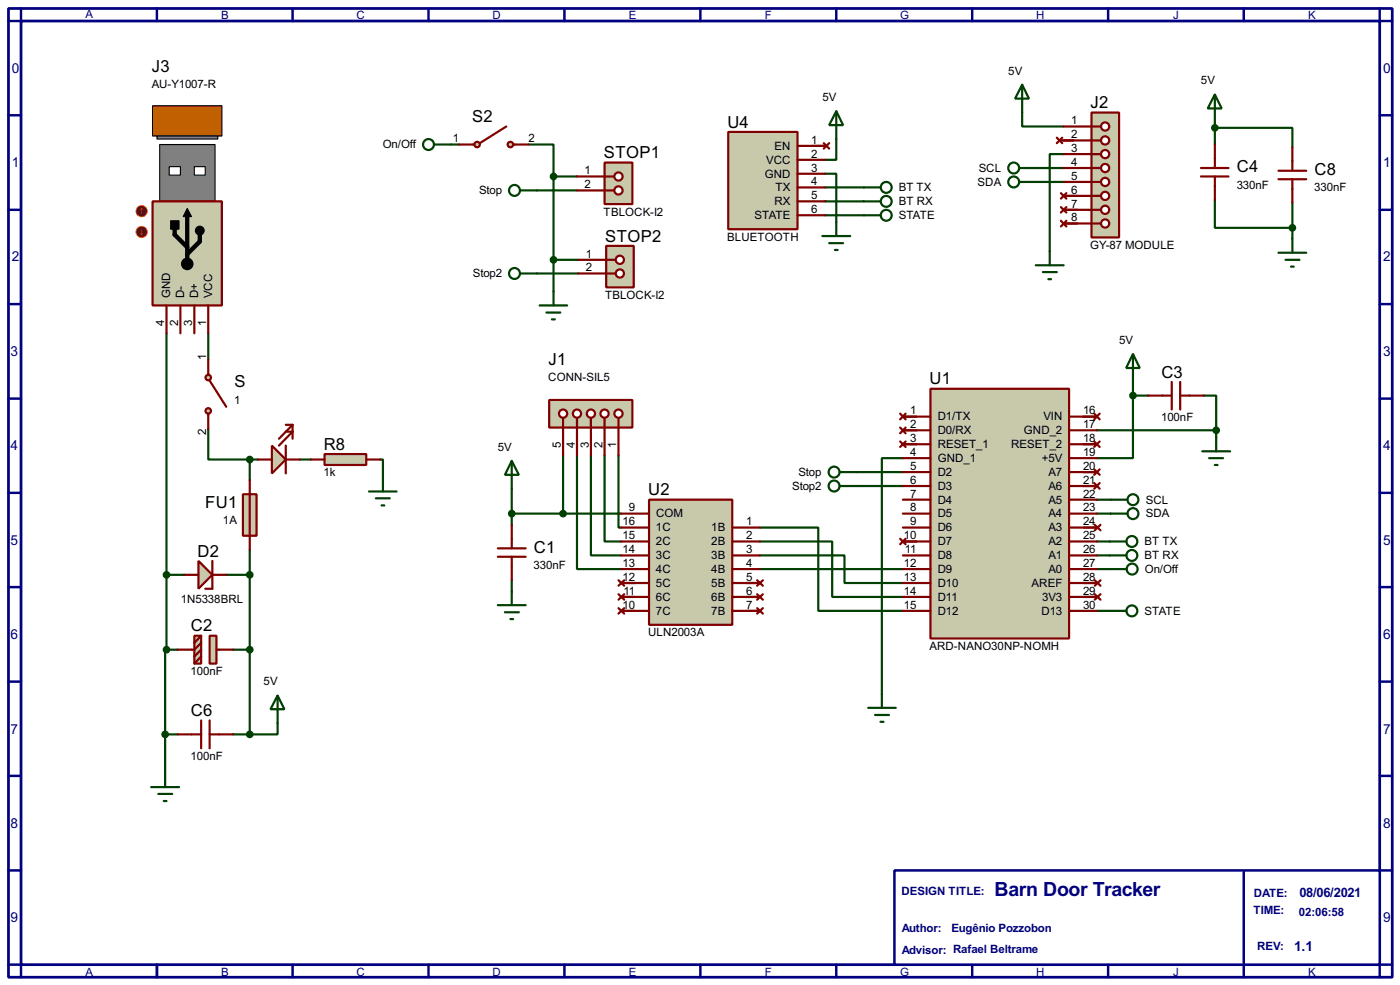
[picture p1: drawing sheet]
<svg xmlns="http://www.w3.org/2000/svg" width="256mm" height="180mm" viewBox="0 0 256 180" stroke-linecap="round" stroke-linejoin="round" font-family="sans-serif">
<path d="M1.6 1.6h253.5v177.3h-253.5zM3.9 3.9h248.9v172.7h-248.9z" fill="none" stroke="#000080" stroke-width=".5"/>
<path d="M3.9 1.6v2.3h-2.3M28.8 1.6v2.3" fill="none" stroke="#000080" stroke-width=".45"/>
<path d="M163.9 159.3h88.9v17.3h-88.9z" fill="#fff" stroke="#000080" stroke-width=".45"/>
<g fill="none" stroke="#000080" stroke-width=".45">
<path d="M53.6 1.6v2.3M78.5 1.6v2.3M103.4 1.6v2.3M128.3 1.6v2.3M153.2 1.6v2.3M178.1 1.6v2.3M203 1.6v2.3M227.9 1.6v2.3M252.8 1.6v2.3h2.3M1.6 21.1h2.3M1.6 38.4h2.3M252.8 21.1h2.3"/>
<path d="M252.8 38.4h2.3M1.6 55.7h2.3M252.8 55.7h2.3M1.6 73h2.3M252.8 73h2.3M1.6 90.2h2.3M252.8 90.2h2.3M1.6 107.5h2.3M252.8 107.5h2.3M1.6 124.8h2.3M252.8 124.8h2.3M1.6 142h2.3"/>
<path d="M1.6 159.3h2.3M227.9 159.6v19.3M252.8 142h2.3M252.8 159.3h2.3M1.6 176.6h2.3v2.3M28.8 176.6v2.3M53.6 176.6v2.3M78.5 176.6v2.3M103.4 176.6v2.3M128.3 176.6v2.3M153.2 176.6v2.3M178.1 176.6v2.3"/>
<path d="M203 176.6v2.3M255.1 176.6h-2.3v2.3"/>
</g>
<g fill="none" stroke="#004000" stroke-width=".4">
<path d="M82.6 26.5h1.5M96.8 26.5h4.6v5.8M98.4 34.9h7.3M101.4 32.3h4.3M101.4 32.3v21.1M151.2 31.8h2v8.9M151.2 34.3h7.1M151.2 36.9h7.1M151.2 39.4h7.1M153.2 25.5v3.8h-2M187.3 20.6v2.6h7.6M189.8 30.8h5.1"/>
<path d="M189.8 33.3h5.1M194.9 28.2h-2.6v17.8M194.9 25.7h1.8M222.6 36.6v5.1h14.2M222.6 23.4h14.2v3.6M222.6 22.4v4.1M236.8 37.1v6.6M98.4 50.1h7.6M101.4 47.6h4.6M30.5 61v57.9M38.2 78.5v5.6h7.6M38.2 61v4.8"/>
<path d="M201 78.8h21.8M207.6 72.4v11.5h-6.6M207.6 69.9v2.5M207.6 72.4h2.8M220.5 72.4h2.3v6.4M222.8 78.8v1.3M45.8 84.1h1.5M45.8 84.1v3.8M54.9 84.1h2.1M69.7 84.1h.5v3.3M93.8 94h20M93.8 89.5v6.6"/>
<path d="M103.2 83.4v10.6M105.7 83.4v20.8h8.1M108.3 83.4v18.3h5.5M110.8 83.4v15.7h3M113.3 83.4v13.2h.5M139.2 96.6h10.7v15.2h15.5M139.2 99.1h13.3v10.2h12.9M156.9 89h8.5M156.9 86.4h8.5M165.4 83.9h-3.8v43.2M201 91.5h2.5M201 94h2.5"/>
<path d="M201 99.1h2.3M30.5 118.9h-.2v15.5M30.5 105.2h3.3M30.5 118.9h2.1M41.5 105.2h4.3M42.7 118.9h3.1M45.8 100.6v33.8M93.8 106.2v2.1M139.2 101.7h15.5v5h10.7M139.2 104.2h26.2M201 104.2h2.4M201 101.7h2.3"/>
<path d="M201 111.8h2.3M30.3 134.4h2.3M30.3 134.4v7.1M42.7 134.4h3.1M50.9 132.4v2h-5.1"/>
</g>
<path d="M170.5 71.2h25.4v45.7h-25.4z" fill-rule="evenodd" fill="#c8c8aa" stroke="#800000" stroke-width=".4"/>
<g fill="none" stroke="#800000" stroke-width=".4">
<path d="M165.4 76.3h5.1M165.4 78.8h5.1M195.9 76.3h5.1M195.9 78.8h5.1M165.4 81.3h5.1M165.4 83.9h5.1M165.4 86.4h5.1M165.4 89h5.1M165.4 91.5h5.1M165.4 94h5.1M165.4 96.6h5.1M165.4 99.1h5.1"/>
<path d="M195.9 81.3h5.1M195.9 83.9h5.1M195.9 86.4h5.1M195.9 89h5.1M195.9 91.5h5.1M195.9 94h5.1M195.9 96.6h5.1M195.9 99.1h5.1M165.4 101.7h5.1M165.4 104.2h5.1M165.4 106.7h5.1M165.4 109.3h5.1"/>
<path d="M165.4 111.8h5.1M195.9 101.7h5.1M195.9 104.2h5.1M195.9 106.7h5.1M195.9 109.3h5.1M195.9 111.8h5.1"/>
</g>
<path d="M118.9 91.5h15.3v22.9h-15.3z" fill="#c8c8aa" stroke="#800000" stroke-width=".4"/>
<g fill="none" stroke="#800000" stroke-width=".4">
<path d="M113.8 96.6h5.1M113.8 99.1h5.1M113.8 94h5.1M134.2 96.6h5M134.2 99.1h5M113.8 101.7h5.1M113.8 104.2h5.1M113.8 106.7h5.1M113.8 109.3h5.1M113.8 111.8h5.1M134.2 101.7h5M134.2 104.2h5"/>
<path d="M134.2 106.7h5M134.2 109.3h5M134.2 111.8h5"/>
</g>
<path d="M153.2 20.4l1.3 2.5h-2.6zM153.2 20.4v5.1M150.7 43.2h5.1M151.9 44.5h2.6M153 45.8h.5M153.2 40.7v2.5" fill="none" stroke="#004000" stroke-width=".4"/>
<path d="M133.4 24.2h12.7v17.8h-12.7z" fill="#c8c8aa" stroke="#800000" stroke-width=".4"/>
<path d="M146.1 26.7h5.1M146.1 29.3h5.1M146.1 31.8h5.1M146.1 34.3h5.1M146.1 36.9h5.1M146.1 39.4h5.1" fill="none" stroke="#800000" stroke-width=".4"/>
<path d="M93.8 84.4l1.3 2.5h-2.6zM93.8 84.4v5.1M91.2 110.8h5.1M92.5 112.1h2.6M93.5 113.3h.5M93.8 108.3v2.5" fill="none" stroke="#004000" stroke-width=".4"/>
<path d="M100.6 73.2h15.3v5.1h-15.3z" fill="#c8c8aa" stroke="#800000" stroke-width=".4"/>
<path d="M113.3 76.5v1.8" fill="none" stroke="#800000" stroke-width=".4"/>
<circle cx="113.3" cy="75.7" r=".75" fill="#feffff" stroke="#800000" stroke-width=".4"/>
<path d="M110.8 76.5v1.8" fill="none" stroke="#800000" stroke-width=".4"/>
<circle cx="110.7" cy="75.7" r=".75" fill="#feffff" stroke="#800000" stroke-width=".4"/>
<path d="M108.3 76.5v1.8" fill="none" stroke="#800000" stroke-width=".4"/>
<circle cx="108.2" cy="75.7" r=".75" fill="#feffff" stroke="#800000" stroke-width=".4"/>
<path d="M105.7 76.5v1.8" fill="none" stroke="#800000" stroke-width=".4"/>
<circle cx="105.7" cy="75.7" r=".75" fill="#feffff" stroke="#800000" stroke-width=".4"/>
<path d="M103.2 76.5v1.8" fill="none" stroke="#800000" stroke-width=".4"/>
<circle cx="103.1" cy="75.7" r=".75" fill="#feffff" stroke="#800000" stroke-width=".4"/>
<path d="M103.2 78.3v5.1M105.7 78.3v5.1M108.3 78.3v5.1M110.8 78.3v5.1M113.3 78.3v5.1" fill="none" stroke="#800000" stroke-width=".4"/>
<path d="M200 20.6h5v22.9h-5z" fill="#c8c8aa" stroke="#800000" stroke-width=".4"/>
<path d="M200 23.2h1.7" fill="none" stroke="#800000" stroke-width=".4"/>
<circle cx="202.4" cy="25.7" r=".75" fill="#feffff" stroke="#800000" stroke-width=".4"/>
<path d="M200 25.7h1.7" fill="none" stroke="#800000" stroke-width=".4"/>
<circle cx="202.4" cy="28.2" r=".75" fill="#feffff" stroke="#800000" stroke-width=".4"/>
<path d="M200 28.2h1.7" fill="none" stroke="#800000" stroke-width=".4"/>
<circle cx="202.4" cy="30.8" r=".75" fill="#feffff" stroke="#800000" stroke-width=".4"/>
<path d="M200 30.8h1.7" fill="none" stroke="#800000" stroke-width=".4"/>
<circle cx="202.4" cy="33.3" r=".75" fill="#feffff" stroke="#800000" stroke-width=".4"/>
<path d="M200 33.3h1.7" fill="none" stroke="#800000" stroke-width=".4"/>
<circle cx="202.4" cy="35.9" r=".75" fill="#feffff" stroke="#800000" stroke-width=".4"/>
<path d="M200 35.9h1.7" fill="none" stroke="#800000" stroke-width=".4"/>
<circle cx="202.4" cy="38.4" r=".75" fill="#feffff" stroke="#800000" stroke-width=".4"/>
<path d="M200 38.4h1.7" fill="none" stroke="#800000" stroke-width=".4"/>
<circle cx="202.4" cy="40.9" r=".75" fill="#feffff" stroke="#800000" stroke-width=".4"/>
<path d="M200 40.9h1.7" fill="none" stroke="#800000" stroke-width=".4"/>
<circle cx="202.4" cy="23.2" r=".75" fill="#feffff" stroke="#800000" stroke-width=".4"/>
<path d="M194.9 23.2h5.1M194.9 25.7h5.1M194.9 28.2h5.1M194.9 30.8h5.1M194.9 33.3h5.1M194.9 35.9h5.1M194.9 38.4h5.1M194.9 40.9h5.1" fill="none" stroke="#800000" stroke-width=".4"/>
<g fill="none" stroke="#004000" stroke-width=".4">
<path d="M187.3 15.5l1.2 2.6h-2.5zM187.3 15.5v5.1M186.7 30.8h3.1M186.7 33.3h3.1M189.8 48.6h5.1M191.1 49.8h2.5M192.1 51.1h.5M192.3 46v2.6M203.5 91.5h3.1M203.5 94h3.1"/>
<circle cx="185.7" cy="30.8" r="1"/>
<circle cx="185.7" cy="33.3" r="1"/>
<circle cx="207.5" cy="91.5" r="1"/>
<circle cx="207.5" cy="94" r="1"/>
</g>
<path d="M29.3 26.5h10.1v10.4h-10.1z" fill="#808080" stroke="#000" stroke-width=".2"/>
<path d="M28 19.4h12.7v5.5h-12.7z" fill="#c06000" stroke="#000" stroke-width=".2"/>
<g fill="#fff" stroke="#000" stroke-width=".2">
<path d="M31 30.5h2.1v1.6h-2.1z"/>
<path d="M35.6 30.5h2v1.6h-2z"/>
</g>
<path d="M28 36.9h12.7v19h-12.7z" fill="#c8c8aa" stroke="#800000" stroke-width=".4"/>
<g fill="#000" stroke="#000" stroke-width=".2">
<circle cx="34.3" cy="48.3" r="1.05"/>
<circle cx="36.6" cy="42.2" r=".8"/>
</g>
<path d="M34.3 38.9v8.4M32 41.2v1.8l2.3 2.3M36.6 42.5v1.7l-2.3 2.3" fill="none" stroke="#000" stroke-width=".8"/>
<path d="M28.8 24.9h11.1v.6h-11.1z" fill="#808080" stroke="#000" stroke-width=".2"/>
<path d="M31.3 40.4h1.5v1.6h-1.5z" fill="#000" stroke="#000" stroke-width=".18"/>
<path d="M34.3 38.2l.8 1.5h-1.5z" fill="#000" stroke="#000" stroke-width=".18"/>
<path d="M30.5 55.9v5.1M33.1 55.9v5.1M35.6 55.9v5.1M38.2 55.9v5.1" fill="none" stroke="#800000" stroke-width=".4"/>
<circle cx="25.9" cy="42.5" r="1" fill="#400000" stroke="#f00" stroke-width=".2"/>
<path d="M25.7 42.7l.3 .3M26 42v1M26.2 42.7l-.2 .3" fill="none" stroke="#f00" stroke-width=".2"/>
<circle cx="25.9" cy="38.7" r="1" fill="#400000" stroke="#f00" stroke-width=".2"/>
<path d="M26 38.2l.2 .2M26 38.2l-.3 .2M26 38.2v1" fill="none" stroke="#f00" stroke-width=".2"/>
<path d="M50.9 127.3l1.2 2.5h-2.5zM50.9 127.3v5.1M27.7 144.1h5.1M29 145.3h2.6M30 146.6h.5M30.3 141.5v2.6" fill="none" stroke="#004000" stroke-width=".4"/>
<g fill="#c8c8aa" stroke="#800000" stroke-width=".4">
<path d="M38.4 116.4h1.3v5.1h-1.3z"/>
<path d="M35.6 116.4h1.3v5.1h-1.3z"/>
</g>
<g fill="none" stroke="#800000" stroke-width=".4">
<path d="M36.9 117.7l-1.3 1.2h-3M36.9 118.9l-1.3 1.3M36.9 116.4l-1.3 1.3M39.7 118.9h3M113.3 106.2l1.1 1M113.3 108.8l1.1 1M113.3 111.3l1.1 1M113.8 106.7h2.6M113.8 109.3h2.6M113.8 111.8h2.6M114.4 106.2l-1.1 1M114.4 108.8l-1.1 1"/>
<path d="M114.4 111.3l-1.1 1M136.7 106.7h2.5M136.7 109.3h2.5M136.7 111.8h2.5M138.7 106.2l1.1 1M138.7 108.8l1.1 1M138.7 111.3l1.1 1M139.8 106.2l-1.1 1M139.8 108.8l-1.1 1M139.8 111.3l-1.1 1M36.9 120.2l-1.3 1.3"/>
</g>
<g fill="none" stroke="#004000" stroke-width=".4">
<path d="M158.3 34.3h3M158.3 36.9h3M158.3 39.4h3M207.6 64.8l1.2 2.6h-2.5zM207.6 64.8v5.1M203.3 99.1h3.1M220.3 82.6h5.1M221.5 83.9h2.6M222.6 85.1h.5M222.8 80.1v2.5M203.3 101.7h3.1M203.3 111.8h3.1"/>
<path d="M203.4 104.2h3M159.1 129.6h5M160.3 130.9h2.6M161.3 132.1h.6M161.6 127.1v2.5"/>
<circle cx="162.3" cy="39.4" r="1"/>
<circle cx="162.3" cy="34.3" r="1"/>
<circle cx="162.3" cy="36.9" r="1"/>
<circle cx="207.3" cy="99.1" r="1"/>
<circle cx="207.3" cy="101.7" r="1"/>
<circle cx="207.3" cy="111.8" r="1"/>
<circle cx="207.4" cy="104.2" r="1"/>
</g>
<g fill="#004000" stroke="#004000" stroke-width=".4">
<circle cx="222.8" cy="78.8" r=".5"/>
<circle cx="207.5" cy="72.4" r=".5"/>
</g>
<path d="M49.8 81.6l2.6 2.5-2.6 2.6z" fill="#c8c8aa" stroke="#800000" stroke-width=".4"/>
<path d="M52.4 79h1.2l-2.5 2.6M52.4 77.8h1.2M53.6 77.8l-2.5 2.5M53.6 77.8v2.5M47.3 84.1h2.5M52.4 81.6v5.1M52.4 84.1h2.5" fill="none" stroke="#800000" stroke-width=".4"/>
<path d="M59.5 83.1h7.6v2h-7.6z" fill="#c8c8aa" stroke="#800000" stroke-width=".4"/>
<path d="M57 84.1h2.5M67.1 84.1h2.6" fill="none" stroke="#800000" stroke-width=".4"/>
<path d="M222.6 17.3l1.2 2.6h-2.5zM222.6 17.3v5.1M234.2 46.3h5.1M235.5 47.6h2.6M236.5 48.8h.5M236.8 43.7v2.6" fill="none" stroke="#004000" stroke-width=".4"/>
<path d="M36.4 102.7l2.5 2.5-2.5 2.6z" fill="#c8c8aa" stroke="#800000" stroke-width=".4"/>
<path d="M33.8 105.2h2.6M38.9 102.7v5.1h-1.3M38.9 105.2h2.6" fill="none" stroke="#800000" stroke-width=".4"/>
<g fill="#004000" stroke="#004000" stroke-width=".4">
<circle cx="45.7" cy="105.2" r=".5"/>
<circle cx="30.5" cy="105.2" r=".5"/>
</g>
<path d="M44.5 90.5h2.5v7.6h-2.5z" fill-rule="evenodd" fill="#c8c8aa" stroke="#800000" stroke-width=".4"/>
<g fill="none" stroke="#800000" stroke-width=".4">
<path d="M148.9 26.7h2.5M150.9 26.2l1 1M151.9 26.2l-1 1M194.4 37.9l1 1M194.4 35.4l1 1M194.9 38.4h2.5M194.9 35.9h2.5M195.4 37.9l-1 1M195.4 35.4l-1 1M220 30.8h5.1M220 32.3h5.1M222.6 26.5v4.3"/>
<path d="M222.6 32.3v4.3M234.2 31.3h5.1M234.2 32.8h5.1M236.8 27v4.3M236.8 32.8v4.3M194.4 40.4l1 1.1M194.9 40.9h2.5M195.4 40.4l-1 1.1M164.9 78.3l1 1M164.9 75.7l1 1.1M165.4 78.8h2.5M165.4 76.3h2.5"/>
<path d="M165.9 78.3l-1 1M165.9 75.7l-1 1.1M198.4 76.3h2.6M200.5 75.7l1 1.1M201.5 75.7l-1 1.1M210.4 72.4h4.3M214.7 69.9v5.1M216.2 69.9v5.1M216.2 72.4h4.3M45.8 87.9v12.7M93.8 96.1v4.3M164.9 98.6l1 1"/>
<path d="M164.9 80.8l1 1M165.4 99.1h2.5M165.4 81.3h2.5M165.9 98.6l-1 1M165.9 80.8l-1 1M198.4 89h2.6M198.4 81.3h2.6M198.4 86.4h2.6M198.6 96.6h2.5M200.5 88.4l1 1.1M200.5 85.9l1 1M200.5 80.8l1 1"/>
<path d="M200.6 96.1l1 1M201.5 88.4l-1 1.1M201.5 85.9l-1 1M201.5 80.8l-1 1M201.6 96.1l-1 1M91.2 100.4h5.1M91.2 101.9h5.1M93.8 101.9v4.3M198.6 106.7h2.5M198.6 109.3h2.5M200.6 106.2l1 1M200.6 108.8l1 1"/>
<path d="M201.6 106.2l-1 1M201.6 108.8l-1 1M32.6 134.4h4.3M36.9 131.9v5.1M38.4 131.9v5.1M38.4 134.4h4.3"/>
</g>
<g fill="#004000" stroke="#004000" stroke-width=".4">
<circle cx="236.7" cy="41.7" r=".5"/>
<circle cx="45.7" cy="118.9" r=".5"/>
<circle cx="30.5" cy="118.9" r=".5"/>
<circle cx="222.5" cy="23.4" r=".5"/>
<circle cx="103.1" cy="94" r=".5"/>
<circle cx="93.7" cy="94" r=".5"/>
<circle cx="45.7" cy="134.4" r=".5"/>
<circle cx="30.2" cy="134.4" r=".5"/>
</g>
<path d="M111.1 45h5v7.6h-5z" fill="#c8c8aa" stroke="#800000" stroke-width=".4"/>
<path d="M111.1 47.6h1.7" fill="none" stroke="#800000" stroke-width=".4"/>
<circle cx="113.5" cy="47.6" r=".75" fill="#feffff" stroke="#800000" stroke-width=".4"/>
<path d="M111.1 50.1h1.7" fill="none" stroke="#800000" stroke-width=".4"/>
<circle cx="113.5" cy="50.1" r=".75" fill="#feffff" stroke="#800000" stroke-width=".4"/>
<path d="M106 47.6h5.1M106 50.1h5.1" fill="none" stroke="#800000" stroke-width=".4"/>
<path d="M110.8 29.8h5.1v7.6h-5.1z" fill="#c8c8aa" stroke="#800000" stroke-width=".4"/>
<path d="M110.8 32.3h1.8" fill="none" stroke="#800000" stroke-width=".4"/>
<circle cx="113.3" cy="32.3" r=".75" fill="#feffff" stroke="#800000" stroke-width=".4"/>
<path d="M110.8 34.9h1.8" fill="none" stroke="#800000" stroke-width=".4"/>
<circle cx="113.3" cy="34.9" r=".75" fill="#feffff" stroke="#800000" stroke-width=".4"/>
<path d="M105.7 32.3h5.1M105.7 34.9h5.1M38.4 69.7l3.1 4.8" fill="none" stroke="#800000" stroke-width=".4"/>
<g fill="none" stroke="#004000" stroke-width=".4">
<path d="M79.6 26.5h3M95.3 34.9h3.1M95.3 50.1h3.1M98.9 55.9h5M100.1 57.2h2.6M101.1 58.5h.6M101.4 53.4v2.5M67.6 90h5.1M68.9 91.2h2.5M69.9 92.5h.5M70.2 87.4v2.6M153.8 89h3.1"/>
<circle cx="78.5" cy="26.5" r="1"/>
<circle cx="94.2" cy="34.9" r="1"/>
<circle cx="94.2" cy="50.1" r="1"/>
<circle cx="152.8" cy="89" r="1"/>
</g>
<g fill="#004000" stroke="#004000" stroke-width=".4">
<circle cx="101.4" cy="32.3" r=".5"/>
<circle cx="101.4" cy="47.6" r=".5"/>
<circle cx="45.7" cy="84.1" r=".5"/>
</g>
<g fill="#c8c8aa" stroke="#800000" stroke-width=".4">
<circle cx="38.1" cy="75.2" r=".5"/>
<circle cx="38.1" cy="69.1" r=".5"/>
</g>
<path d="M92.8 23.2l-4.9 3M38.2 65.8v2.8M38.2 75.7v2.8" fill="none" stroke="#800000" stroke-width=".4"/>
<g fill="none" stroke="#004000" stroke-width=".4">
<path d="M153.8 86.4h3.1"/>
<circle cx="152.8" cy="86.4" r="1"/>
</g>
<g fill="#c8c8aa" stroke="#800000" stroke-width=".4">
<circle cx="93.5" cy="26.5" r=".5"/>
<circle cx="87.4" cy="26.5" r=".5"/>
</g>
<path d="M84.1 26.5h2.8M94 26.5h2.8M193.6 25.2l1 1M194.1 25.7h2.6M194.6 25.2l-1 1" fill="none" stroke="#800000" stroke-width=".4"/>
<text font-size="4" fill="#000080" x="182.2" y="164.1">Barn Door Tracker</text>
<g font-size="3.4">
<text x="27.8" y="13.1">J3</text>
<text x="86.5" y="22.4">S2</text>
<text x="133.3" y="23.3">U4</text>
<text x="199.8" y="19.8">J2</text>
<text x="110.6" y="28.9">STOP1</text>
<text x="226.6" y="31.6">C4</text>
<text x="240.8" y="32.1">C8</text>
<text x="110.9" y="44.2">STOP2</text>
<text x="43" y="70.9">S</text>
<text x="100.5" y="66.9">J1</text>
<text x="170.3" y="70.4">U1</text>
<text x="212.8" y="69.1">C3</text>
<text x="59.3" y="82.3">R8</text>
<text x="37.6" y="93">FU1</text>
<text x="118.8" y="90.7">U2</text>
<text x="36.2" y="101.9">D2</text>
<text x="97.8" y="101.2">C1</text>
<text x="35" y="115.6">C2</text>
<text x="35" y="131.1">C6</text>
</g>
<g font-size="2.8" fill="#000080">
<text x="2.2" y="13.4">0</text>
<text x="253.4" y="13.4">0</text>
<text x="2.2" y="30.6">1</text>
<text x="253.4" y="30.6">1</text>
<text x="2.2" y="47.9">2</text>
<text x="253.4" y="47.9">2</text>
<text x="1.9" y="65.2">3</text>
<text x="253.4" y="65.2">3</text>
<text x="1.9" y="82.4">4</text>
<text x="253.4" y="82.4">4</text>
<text x="1.9" y="99.7">5</text>
<text x="253.4" y="99.7">5</text>
<text x="1.9" y="117">6</text>
<text x="253.4" y="117">6</text>
<text x="1.9" y="134.3">7</text>
<text x="253.4" y="134.3">7</text>
<text x="1.9" y="151.5">8</text>
<text x="253.4" y="151.5">8</text>
<text x="1.9" y="168.8">9</text>
<text x="253.4" y="168.8">9</text>
<text x="237.1" y="174.1">1.1</text>
</g>
<text font-size="2.7" fill="#000080" x="238.1" y="164.1">08/06/2021</text>
<g font-size="2.4" fill="#000080">
<text x="15.6" y="3.2">A</text>
<text x="40.5" y="3.5">B</text>
<text x="65.3" y="3.5">C</text>
<text x="90.2" y="3.5">D</text>
<text x="115.2" y="3.5">E</text>
<text x="140.1" y="3.5">F</text>
<text x="164.9" y="3.5">G</text>
<text x="189.8" y="3.5">H</text>
<text x="214.9" y="3.5">J</text>
<text x="239.6" y="3.5">K</text>
<text x="165.1" y="163.8">DESIGN TITLE:</text>
<text x="229.6" y="167.4">TIME:</text>
<text x="229.7" y="164.2">DATE:</text>
<text x="238" y="167.6">02:06:58</text>
<text x="165.2" y="170.6">Author:</text>
<text x="174.3" y="170.6">Eugênio Pozzobon</text>
<text x="230.3" y="174">REV:</text>
<text x="15.6" y="178.6">A</text>
<text x="40.5" y="178.6">B</text>
<text x="65.3" y="178.6">C</text>
<text x="90.2" y="178.6">D</text>
<text x="115.2" y="178.6">E</text>
<text x="140.1" y="178.6">F</text>
<text x="164.9" y="178.6">G</text>
<text x="165.2" y="174.7">Advisor: Rafael Beltrame</text>
<text x="189.8" y="178.6">H</text>
<text x="214.9" y="178.6">J</text>
<text x="239.6" y="178.6">K</text>
</g>
<g font-size="2.4">
<text x="27.8" y="16.1">AU-Y1007-R</text>
<text x="184.7" y="13.7">5V</text>
<text x="220" y="15.5">5V</text>
<text x="150.7" y="18.5">5V</text>
<text x="196.3" y="22.8">1</text>
<text x="70.1" y="27.2">On/Off</text>
<text x="83" y="26.1">1</text>
<text x="96.8" y="26.1">2</text>
<text x="140.3" y="30">VCC</text>
<text x="141.9" y="27.4">EN</text>
<text x="148.6" y="26.3">1</text>
<text x="148.6" y="28.9">2</text>
<text x="196.3" y="25.3">2</text>
<text x="196.3" y="27.8">3</text>
<text x="87.8" y="35.6">Stop</text>
<text x="107.1" y="31.9">1</text>
<text x="107.1" y="34.5">2</text>
<text x="140.1" y="32.5">GND</text>
<text x="142.1" y="35">TX</text>
<text x="148.6" y="31.4">3</text>
<text x="148.6" y="33.9">4</text>
<text x="164.6" y="35">BT TX</text>
<text x="179.1" y="34">SDA</text>
<text x="179.3" y="31.4">SCL</text>
<text x="196.3" y="30.3">4</text>
<text x="196.3" y="32.9">5</text>
<text x="196.3" y="35.5">6</text>
<text x="226.6" y="34.5">330nF</text>
<text x="240.8" y="35">330nF</text>
<text x="110.6" y="39.5">TBLOCK-I2</text>
<text x="138.2" y="40.1">STATE</text>
<text x="141.9" y="37.6">RX</text>
<text x="148.6" y="36.5">5</text>
<text x="148.6" y="39">6</text>
<text x="164.6" y="37.6">BT RX</text>
<text x="164.6" y="40.1">STATE</text>
<text x="196.3" y="38">7</text>
<text x="196.3" y="40.5">8</text>
<text x="107.4" y="47.2">1</text>
<text x="133.2" y="44.1">BLUETOOTH</text>
<text x="199.7" y="45.5">GY-87 MODULE</text>
<text x="86.6" y="50.8">Stop2</text>
<text x="107.4" y="49.7">2</text>
<text x="30.1" y="59.6" transform="rotate(-90 30.1 59.6)">4</text>
<text x="31.2" y="54.6" transform="rotate(-90 31.2 54.6)">GND</text>
<text x="32.6" y="59.6" transform="rotate(-90 32.6 59.6)">2</text>
<text x="33.8" y="54.6" transform="rotate(-90 33.8 54.6)">D-</text>
<text x="35.2" y="59.6" transform="rotate(-90 35.2 59.6)">3</text>
<text x="36.3" y="54.6" transform="rotate(-90 36.3 54.6)">D+</text>
<text x="37.7" y="59.6" transform="rotate(-90 37.7 59.6)">1</text>
<text x="38.9" y="54.6" transform="rotate(-90 38.9 54.6)">VCC</text>
<text x="110.8" y="54.7">TBLOCK-I2</text>
<text x="37.8" y="65.8" transform="rotate(-90 37.8 65.8)">1</text>
<text x="205" y="63">5V</text>
<text x="100.4" y="69.8">CONN-SIL5</text>
<text x="42.9" y="73.9">1</text>
<text x="166.8" y="75.8">1</text>
<text x="171.8" y="76.9">D1/TX</text>
<text x="191.1" y="76.9">VIN</text>
<text x="198.4" y="75.8">16</text>
<text x="212.7" y="77.1">100nF</text>
<text x="37.8" y="79.7" transform="rotate(-90 37.8 79.7)">2</text>
<text x="91.2" y="82.5">5V</text>
<text x="102.8" y="82" transform="rotate(-90 102.8 82)">5</text>
<text x="105.3" y="82" transform="rotate(-90 105.3 82)">4</text>
<text x="107.9" y="81.9" transform="rotate(-90 107.9 81.9)">3</text>
<text x="110.4" y="82" transform="rotate(-90 110.4 82)">2</text>
<text x="112.9" y="82" transform="rotate(-90 112.9 82)">1</text>
<text x="166.8" y="78.3">2</text>
<text x="166.8" y="80.9">3</text>
<text x="166.8" y="83.5">4</text>
<text x="171.8" y="79.5">D0/RX</text>
<text x="171.8" y="82">RESET_1</text>
<text x="185.2" y="82">RESET_2</text>
<text x="187.6" y="79.5">GND_2</text>
<text x="198.4" y="78.3">17</text>
<text x="198.4" y="80.9">18</text>
<text x="198.4" y="83.5">19</text>
<text x="59.3" y="87.2">1k</text>
<text x="145.1" y="89.6">Stop2</text>
<text x="146.3" y="87.1">Stop</text>
<text x="166.8" y="86">5</text>
<text x="166.8" y="88.5">6</text>
<text x="171.8" y="84.6">GND_1</text>
<text x="171.8" y="87.1">D2</text>
<text x="171.8" y="89.6">D3</text>
<text x="190.9" y="84.6">+5V</text>
<text x="192.1" y="87.1">A7</text>
<text x="192.1" y="89.6">A6</text>
<text x="198.4" y="86">20</text>
<text x="198.4" y="88.5">21</text>
<text x="40.9" y="96">1A</text>
<text x="115.2" y="93.6">9</text>
<text x="120.2" y="94.7">COM</text>
<text x="166.8" y="91.1">7</text>
<text x="166.8" y="93.6">8</text>
<text x="171.8" y="92.2">D4</text>
<text x="171.8" y="94.7">D5</text>
<text x="192.1" y="92.2">A5</text>
<text x="192.1" y="94.7">A4</text>
<text x="198.4" y="91.1">22</text>
<text x="198.4" y="93.6">23</text>
<text x="209.9" y="92.2">SCL</text>
<text x="209.9" y="94.7">SDA</text>
<text x="114.1" y="96.2">16</text>
<text x="114.1" y="98.7">15</text>
<text x="114.1" y="101.2">14</text>
<text x="120.2" y="97.3">1C</text>
<text x="120.2" y="99.8">2C</text>
<text x="130.3" y="97.3">1B</text>
<text x="130.3" y="99.8">2B</text>
<text x="136.7" y="96.2">1</text>
<text x="136.7" y="98.7">2</text>
<text x="136.7" y="101.2">3</text>
<text x="165.6" y="98.7">10</text>
<text x="165.8" y="101.2">11</text>
<text x="166.8" y="96.2">9</text>
<text x="171.8" y="97.3">D6</text>
<text x="171.8" y="99.8">D7</text>
<text x="192.1" y="97.3">A3</text>
<text x="192.1" y="99.8">A2</text>
<text x="198.4" y="96.2">24</text>
<text x="198.4" y="98.7">25</text>
<text x="198.4" y="101.2">26</text>
<text x="209.7" y="99.8">BT TX</text>
<text x="97.8" y="104.1">330nF</text>
<text x="114.1" y="103.8">13</text>
<text x="114.1" y="106.3">12</text>
<text x="120.2" y="102.4">3C</text>
<text x="120.2" y="104.9">4C</text>
<text x="120.2" y="107.4">5C</text>
<text x="130.3" y="102.4">3B</text>
<text x="130.3" y="104.9">4B</text>
<text x="130.3" y="107.4">5B</text>
<text x="136.7" y="103.8">4</text>
<text x="136.7" y="106.3">5</text>
<text x="165.6" y="103.8">12</text>
<text x="165.6" y="106.3">13</text>
<text x="171.8" y="102.4">D8</text>
<text x="171.8" y="104.9">D9</text>
<text x="171.8" y="107.4">D10</text>
<text x="189" y="107.4">AREF</text>
<text x="192.1" y="102.4">A1</text>
<text x="192.1" y="104.9">A0</text>
<text x="198.4" y="103.8">27</text>
<text x="198.4" y="106.3">28</text>
<text x="209.7" y="102.4">BT RX</text>
<text x="209.7" y="104.9">On/Off</text>
<text x="33.1" y="110.4">1N5338BRL</text>
<text x="114.1" y="111.4">10</text>
<text x="114.2" y="108.9">11</text>
<text x="120.2" y="110">6C</text>
<text x="120.2" y="112.5">7C</text>
<text x="130.3" y="110">6B</text>
<text x="130.3" y="112.5">7B</text>
<text x="136.7" y="108.9">6</text>
<text x="136.7" y="111.4">7</text>
<text x="165.6" y="108.9">14</text>
<text x="165.6" y="111.4">15</text>
<text x="171.8" y="110">D11</text>
<text x="171.8" y="112.5">D12</text>
<text x="190.8" y="112.5">D13</text>
<text x="190.9" y="110">3V3</text>
<text x="198.4" y="108.9">29</text>
<text x="198.4" y="111.4">30</text>
<text x="209.7" y="112.5">STATE</text>
<text x="118.7" y="116.5">ULN2003A</text>
<text x="170.3" y="119">ARD-NANO30NP-NOMH</text>
<text x="34.9" y="123.6">100nF</text>
<text x="48.3" y="125.5">5V</text>
<text x="34.9" y="139.1">100nF</text>
</g>
</svg>
